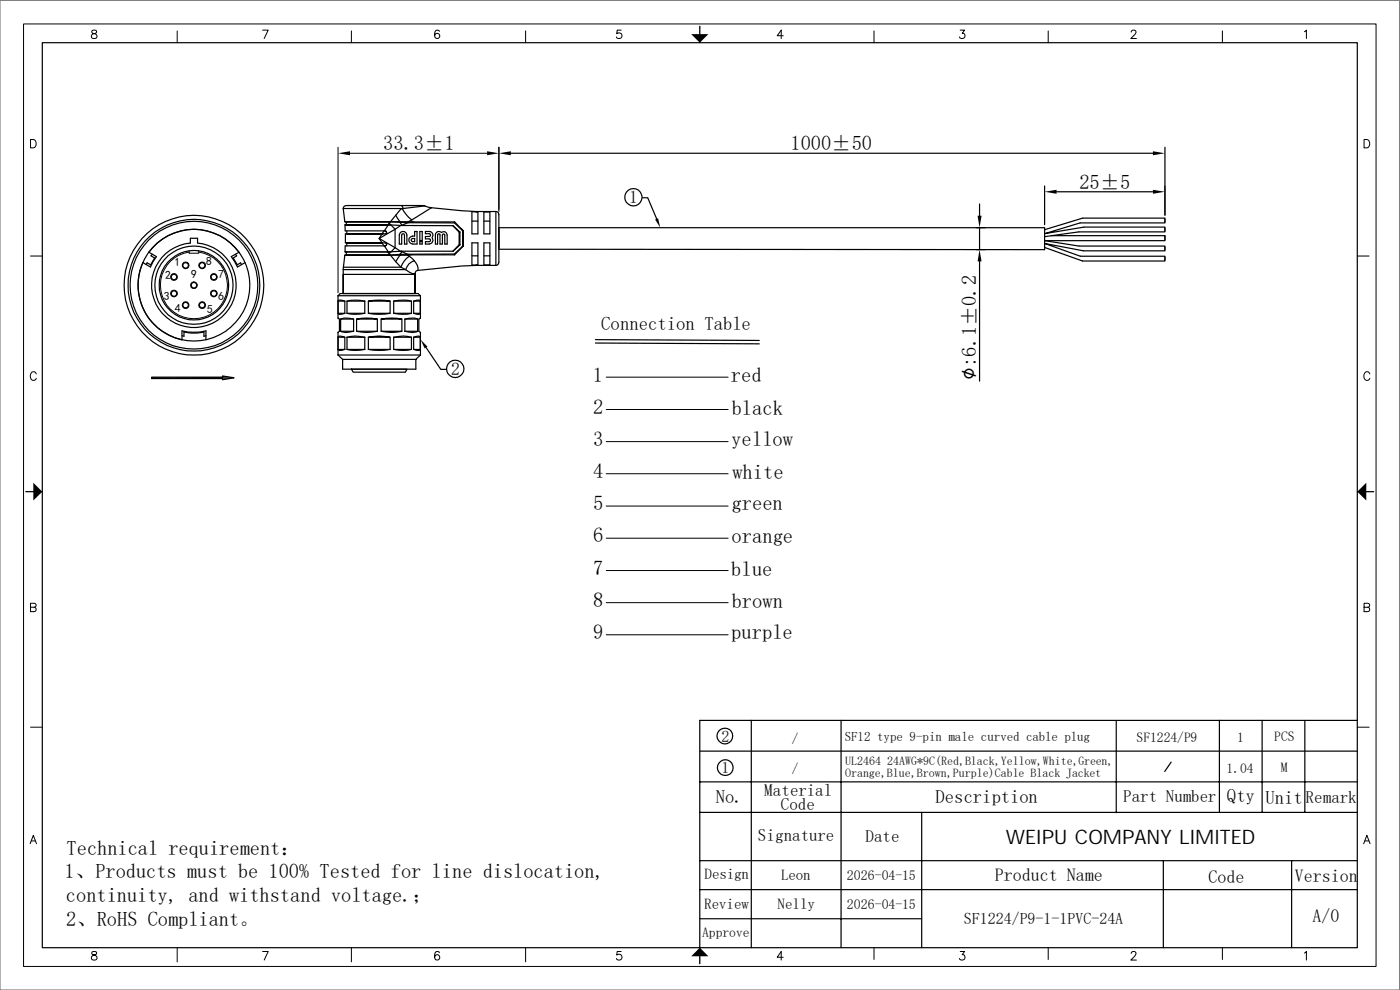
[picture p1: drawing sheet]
<svg xmlns="http://www.w3.org/2000/svg" width="297mm" height="210mm" viewBox="0 0 297 210" stroke-linecap="round" stroke-linejoin="round" font-family="sans-serif">
<path d="M0 .1h296.9v209.9h-296.9z" fill="none" stroke="#808080" stroke-width=".25"/>
<g fill="none" stroke="#000" stroke-width=".21">
<path d="M5 5.1h286.9v199.9h-286.9zM19.6 6.5a.36 .36 0 0 0 .1 .6 .64 .64 0 0 1 .7 .2 .64 .64 0 0 1 0 .8l-.6 .1a.51 .51 0 0 1-.4-.6 .51 .51 0 0 1 .5-.4l.3-.1a.36 .36 0 0 0 .2-.6zM37.6 6.6v2.5M55.7 6.4h1.2l-.9 1.8M74.5 6.6v2.5M93.2 6.6a.52 .52 0 0 0-.7-.1 1.02 1.02 0 0 0 .3 1.7 .55 .55 0 0 0 .5-.6 .55 .55 0 0 0-.5-.5 .55 .55 0 0 0-.6 .5M111.5 6.6v2.5M131.8 6.4h-.9v.8a.63 .63 0 0 1 .9-.1 .63 .63 0 0 1-.1 1 .63 .63 0 0 1-.9-.3M148.5 5.5v3.6M166.2 7.6h-1.3l.8-1.2v1.8M185.4 6.6v2.5M203.7 6.4h.9l-.5 .7a.59 .59 0 0 1 .5 .9 .59 .59 0 0 1-1.1-.2"/>
<path d="M222.4 6.6v2.5M240 6.8l.3-.4 .6 .2a.55 .55 0 0 1-.2 .7l-.8 .9h1.2M259.3 6.6v2.5M276.7 6.7l.5-.3v1.8M6.5 29.6h.6a.95 .95 0 0 1 .6 .9 .95 .95 0 0 1-.6 .9h-.6zM71.7 31.2v30.9M74.3 32.5h29M105.8 31.2v13.2M289.4 29.6h.6a.95 .95 0 0 1 .6 .9 .95 .95 0 0 1-.6 .9h-.6zM6.5 54.3h2.5M40.1 53.2v.5h2.1v-.5M40.1 53.5a7.1 7.1 0 0 0-4.9 10.8 7.1 7.1 0 0 0 11.9 0 7.1 7.1 0 0 0-4.9-10.8"/>
<path d="M105.8 48.3v4.5M288 54.3h2.4M7.7 79.3a.65 .65 0 0 0-.7-.4 .65 .65 0 0 0-.6 .7v.4a.65 .65 0 0 0 .6 .7 .65 .65 0 0 0 .7-.4M290.6 79.3a.65 .65 0 0 0-.7-.4 .65 .65 0 0 0-.6 .7v.4a.65 .65 0 0 0 .6 .7 .65 .65 0 0 0 .7-.4M47.2 80.1h2.5M47.2 80.2h2.5M128.6 86.9h25.9M128.6 80h25.9M128.6 93.7h25.9M5.5 104.3h3.5M7.2 104.3h.1M128.6 100.5h25.9"/>
<path d="M128.6 107.4h25.9M128.6 114.2h25.9M288 104.3h3.5M289.7 104.3h.1M7.2 128.8a.47 .47 0 0 1 .5 .5 .47 .47 0 0 1-.5 .5h-.7v-1.8h.7l.4 .1 .1 .4-.2 .2-1 .1M128.6 121h25.9M128.6 127.8h25.9M128.6 134.7h25.9M290.2 128.8a.47 .47 0 0 1 .4 .5 .47 .47 0 0 1-.4 .5h-.8v-1.8h.8l.3 .1 .1 .4-.2 .2-1 .1M6.5 154.3h2.5M288 154.3h2.4M6.4 179l.7-1.8 .6 1.8"/>
<path d="M6.6 178.4h.9M289.3 179l.7-1.8 .7 1.8M289.6 178.4h.8M19.6 201.9a.36 .36 0 0 0 .1 .6l.4 .1a.53 .53 0 0 1 .5 .5 .53 .53 0 0 1-.4 .6h-.4a.53 .53 0 0 1-.4-.6 .53 .53 0 0 1 .5-.5l.3-.1a.36 .36 0 0 0 .2-.6zM37.6 201v3M55.7 201.8h1.2l-.9 1.9M74.5 201v3M93.2 202.1a.52 .52 0 0 0-.7-.2 1.05 1.05 0 0 0 .3 1.8 .55 .55 0 0 0 .5-.6 .55 .55 0 0 0-.5-.5 .55 .55 0 0 0-.6 .5M111.5 201v3M131.8 201.8h-.9v.8a.64 .64 0 0 1 .9 0 .64 .64 0 0 1-.1 1 .64 .64 0 0 1-.9-.3M148.5 201v3.4M166.2 203.1h-1.3l.8-1.3v1.9"/>
<path d="M185.4 201v2.5M203.7 201.8h.9l-.5 .7a.6 .6 0 0 1 .5 1 .6 .6 0 0 1-1.1-.2M222.4 201v2.5M240 202.3l.3-.5 .6 .2a.61 .61 0 0 1-.2 .8l-.8 .9h1.2M259.3 201v2.5M276.7 202.2l.5-.4v1.9"/>
<circle cx="36.9" cy="58.8" r=".73"/>
<circle cx="39.4" cy="56.3" r=".71"/>
<circle cx="42.9" cy="56.3" r=".71"/>
<circle cx="45.4" cy="58.8" r=".73"/>
<circle cx="36.9" cy="62.3" r=".72"/>
<circle cx="39.4" cy="64.7" r=".72"/>
<circle cx="41.1" cy="60.5" r=".72"/>
<circle cx="42.9" cy="64.7" r=".72"/>
<circle cx="45.4" cy="62.3" r=".72"/>
</g>
<g fill="none" stroke="#000" stroke-width=".25">
<path d="M9 9.1h279v191.9h-279zM105.8 31.2v13.6M108.4 32.5h136.2M221.6 39.5v8.2M247.1 31.2v14.4M32.3 53.9l-.3 .4 .8 .4-.8 1.5-.8-.4-.2 .3M35.1 53.8a9.5 9.5 0 0 1 5.3-2.2v-1.1h1.5v1.1a9 9 0 0 1 7.7 11.9 9 9 0 0 1-13.4 4.5 9 9 0 0 1-1.1-14.2zM50 53.9l.2 .4-.7 .4 .8 1.5 .8-.4 .1 .3M52 55.7l-1.6 .9-1.3-2.2 1.6-.9a11.8 11.8 0 0 0-19.1 0l1.6 .9-1.3 2.2-1.6-.9a11.8 11.8 0 0 0 8.3 16.4v-1.9a11 11 0 0 0 5.1 0v1.9M72.8 44.2h12.7M72.8 44.2l.4 2.8M72.8 58.2h15.3z"/>
<path d="M72.8 57.2v5.1v-4.1M72.8 57.2h13.3M72.9 56.7l-.1 .5M72.9 56.7h12.1M73.2 54.1l-.3 2.6M73.2 47l.2 .1M73.2 47h9.6M73.2 54.1h13.3M73.4 54.1h-.2M73.4 47.1h9.3M73.4 47.1l.1 .6M73.5 53.5l-.1 .6"/>
<path d="M73.5 53.5h9.1M73.6 49v.6M81.1 51.6h-7.5v.6M81.1 49.6l-.7 1 .7 1M81.1 51.6l.3 .6M81.1 49.6h.1M81.4 49l-.3 .6M81.5 52.2l1.2 1.9M81.7 48.9v.1M81.7 49l.3 .3-.3 .3h-8.4v1.9h8.4l.3 .4-.3 .3M81.7 49l.3 .4M82 51.7l-.2 .5h-8.6v1.2"/>
<path d="M82.4 47.7l-.9 1.3M82.5 47.3l1.3 1.3M82.7 54.1h.1M82.7 47.1l2.1 .1M82.7 47.1l-.4 .6M82.8 54.1h-9.4M82.8 54.1l1.1 1.4M82.8 47l-.1 .1M82.8 47v.1M83.8 52.5l1.2 .8M83.8 52.5l-1.3 1.3M83.8 48.6l-3.4 2 3.4 1.9"/>
<path d="M83.8 48.6v3.9M83.9 45.7l-1.1 1.3M83.9 55.5l1.1 1.2M83.9 45.7l.9 1.3h-2M84.8 47.2h.1M84.8 54v.1M84.8 47v.2M84.8 54.1l-.9 1.4M84.8 54l-2 .1M84.8 47h1.8M84.8 47.2l.5 .6M84.8 54l.1 .1"/>
<path d="M84.9 47l-.1 .2M85 49.3a.8 .8 0 0 1 .8-.1 .8 .8 0 0 1 .5 .7v1.9h-.5v-1.9l-.3-.3-.3 .3v1.9h-.5v-1.9zM85 47.8l-1.2 .8M85 56.7l1.1 .5M85.1 43.6l.3 .2 .1 .4M85.2 53.3l-12 .1 .3 .1M85.2 47.8l-12-.1v1.3h8.5M85.2 47.8l10.9 .1 1.5 1.3M85.2 53.3l.1 .1M85.3 47.8h-.1M85.3 47.8h.1M85.3 53.3v.1"/>
<path d="M85.3 53.4l1.1 .5M85.3 47.8l1.2-.6 9.9 .1 1.5 1.4M85.3 53.4l-.5 .6M85.4 44.4l-.3-.2-1.2 1.5M85.4 44.4a7.1 7.1 0 0 0 2 2.3M85.5 44.2l-.1 .2M86.1 57.2a2.52 2.52 0 0 0 2 .8M86.1 57.2a2.8 2.8 0 0 1 1.8-1.9 2.47 2.47 0 0 1 .7 2.1M86.4 53.9l.9 .2M86.4 53.9l-1.6 .1M86.5 54.1l.3 .3M86.6 47l9.8 .1"/>
<path d="M86.8 54.4a4.9 4.9 0 0 0-1.8 2.3M86.8 54.4l1.1 .9M87.3 50.7l.7-.1v.7l-.7-.1-.1-.3zM87.4 46.7l-.8 .3M87.8 47.1l-1.3 .1h-1.7M88 49.1h.5v2.7h-1a.88 .88 0 0 1-.7-1.1 .88 .88 0 0 1 1.2-.6zM88.1 58v4.3v-4.1M88.6 57.4l-.4 .2-.1 .4M89.1 49.1h.5v1.9h-.5zM89.1 51.3h.5v.5h-.5zM90.1 43.7l1.4 .4M90.1 43.7l-16.7-.1-.5 .3-.1 .3"/>
<path d="M90.1 43.7l-4.6 .5M90.3 49.1h.8a.79 .79 0 0 1 .7 .5 .79 .79 0 0 1-.1 .8 .83 .83 0 0 1 .1 .9 .83 .83 0 0 1-.7 .5h-.8v-.5h.8l.3-.3-.3-.3h-.8v-.5h.8l.3-.3-.3-.3h-.8zM91.5 44.1l9.5 .8M91.5 44.1l-4.1 2.6M92.6 49.3a.77 .77 0 0 1 1 0 .73 .73 0 0 1 .8-.1 .73 .73 0 0 1 .5 .7v1.9h-.5v-1.9l-.3-.3-.2 .3v1.9h-.6v-2l-.2-.2-.3 .2v2h-.4v-2zM96.1 47.9l1.3 1.3M96.4 53.9h-10M96.4 53.9v.2M96.4 47.1l1.8 1.8v3.4l-1.8 1.8M96.4 54.1h-9.9M96.4 47.1v.2M97.4 51.9h.2"/>
<path d="M97.4 49.2h.2M97.4 51.9l-1.3 1.4M97.4 49.2v2.7M97.6 51.9l-1.5 1.4h-10.9M97.6 49.2v2.7M97.9 48.7l.3 .3M97.9 52.5l-1.5 1.4M97.9 52.5h.1M98 48.6l-.1 .1M98.2 52.2l-.3 .3M100.1 46.9h1.3M100.1 54.3h1.3"/>
<path d="M100.1 44.9l1.3 .1v4.6h-1.3zM100.1 51.5h1.3v4.7h-1.3zM101 44.9h4.2M101 56.3l-3 .1-9.4 1M101 56.3h4.2M101 44.9v.1M101 56.2v.1M102.7 46.9h1.2M102.7 54.3h1.2M102.7 45h1.2v4.6h-1.2zM102.7 51.5h1.2v4.7h-1.2zM105.2 44.9l.3 .1 .3 .5v10.2l-.3 .5-.3 .1"/>
<path d="M105.2 44.9v11.4M105.8 48.3h115.8v4.7l-115.8-.1M136.3 42h1.1l1.9 4.4M207.1 53h1.9M207.8 43.3v2.5M207.8 48.3v4.7M207.8 55.5v25.4M221.6 48.7l8.1-2.4h17.4v1h-17.9l-7.6 2.3 8.4-1.4h17.1v1h-18.2l-7.3 1M223 50h24.1v1.1h-25.5l7.3 1.1h18.2v1h-17.2l-8.3-1.6 7.6 2.8h17.9v1h-17.4l-8.1-2.9M224.2 40.7h20.4M247.1 46.5v.6M247.1 48.4v.6"/>
<path d="M247.1 50v.9M247.1 52.4v.6M247.1 54.6v.6M38.6 71.2l.4 .1v-.9l1.4 .3h1.5l1.4-.3v.9l.4-.1M47.2 79.8l2.5 .3-2.5 .5zM71.7 74.1h1.5a1.16 1.16 0 0 1-1.5 0zM71.7 66.5h1.5a1.16 1.16 0 0 1-1.5 0zM71.7 70.5v4.8M71.7 75.3h17.5M71.7 62.7v4.8l.3 .2v2.6l-.3 .2M71.7 75.3l1 .9M71.7 62.7l.5-.4h16.5l.5 .4"/>
<path d="M71.7 62.7h17.5M71.8 71.4l.3-.1 1.1 .2h-1.5zM71.8 63.8l.5-.1 .9 .2zM72.3 67.7l.8-.2 1.9 .2M72.3 70.3l.5 .1a3.9 3.9 0 0 0 2.2-.1M72.3 67.7v2.6M72.3 70.3h2.7M72.3 67.7h2.7M72.7 76.2h15.5M72.7 76.2v2.1h15.5v-2.1M73.2 63.9v2.6M73.2 71.5v2.6"/>
<path d="M73.6 71.5a7 7 0 0 1 3.8 0M73.6 74.1a8.4 8.4 0 0 0 3.8 0M73.6 63.9a8.4 8.4 0 0 1 3.8 0M73.6 66.5a8.4 8.4 0 0 0 3.8 0M73.6 63.9v2.6M73.6 71.5v2.6M73.6 74.1h3.8M73.6 71.5h3.8M73.6 66.5h3.8M73.6 63.9h3.8M74.5 78.3h11.9l-.4 .7h-11.1zM74.5 78.3h.1"/>
<path d="M75 67.7v2.6M75.6 67.7a11.5 11.5 0 0 1 4.5 0zM75.6 70.3a9.7 9.7 0 0 0 4.5 0M75.6 67.7v2.6M75.6 70.3h4.5M77.4 63.9v2.6M77.4 71.5v2.6M78.1 63.9a12.7 12.7 0 0 1 4.7 0zM78.1 66.5h4.7a12.7 12.7 0 0 1-4.7 0zM78.1 71.5a10.6 10.6 0 0 1 4.7 0zM78.1 74.1a12.7 12.7 0 0 0 4.7 0M78.1 63.9v2.6"/>
<path d="M78.1 71.5v2.6M78.1 74.1h4.7M80.1 67.7v2.6M80.9 67.7a11.5 11.5 0 0 1 4.4 0zM80.9 70.3h4.4a9.7 9.7 0 0 1-4.4 0zM80.9 67.7v2.6M82.8 63.9v2.6M82.8 71.5v2.6M83.5 71.5a7 7 0 0 1 3.8 0M83.5 74.1a8.4 8.4 0 0 0 3.8 0M83.5 63.9a8.4 8.4 0 0 1 3.8 0M83.5 66.5a8.4 8.4 0 0 0 3.8 0"/>
<path d="M83.5 63.9v2.6M83.5 71.5v2.6M83.5 74.1h3.8M83.5 71.5h3.8M83.5 66.5h3.8M83.5 63.9h3.8M85.3 67.7v2.6M85.9 67.7l1.6-.2 1.1 .2M85.9 70.3a3.7 3.7 0 0 0 2.7 0M85.9 67.7v2.6M85.9 70.3h2.7M85.9 67.7h2.7"/>
<path d="M87.3 63.9v2.6M87.3 71.5v2.6M87.8 66.5a1.07 1.07 0 0 0 1.4 0M87.8 74.1a1.07 1.07 0 0 0 1.4 0M87.8 63.9v2.6M87.8 71.5v2.6M87.8 63.9a1.07 1.07 0 0 1 1.4 0M87.8 71.5l1-.2 .4 .2M87.8 74.1h1.4M87.8 71.5h1.4M87.8 66.5h1.4M87.8 63.9h1.4"/>
<path d="M88.6 67.7v2.6M89.2 63.9v2.6M89.2 71.5v2.6M89.2 70.5v4.8M89.2 62.7v4.8l-.3 .2v2.6l.3 .2M89.2 75.3l-1 .9M90.4 73.7l3.1 4.7h1.2M126.3 72.1l34.8 .1M126.3 72.8l34.8 .1M47.2 80h-15v.3h15M148.5 159.3h139.5M159.4 152.8v48.2"/>
<path d="M178.4 152.8v48.2M236.8 152.9v19.5M258.7 152.8v19.5M267.8 152.8v19.5M276.8 152.8v19.5M288 152.8h-139.5v48.2M148.5 172.3h139.5M148.5 165.9h139.5M195.5 172.3v28.7M248.5 161.7l-1.4 2M148.5 194.9h47M148.5 182.6h139.5"/>
<path d="M148.5 188.7h139.5M246.8 182.6v18.4M274 182.6v18.4"/>
<circle cx="36.9" cy="58.8" r=".59"/>
<circle cx="39.4" cy="56.3" r=".59"/>
<circle cx="42.9" cy="56.3" r=".59"/>
<circle cx="45.4" cy="58.8" r=".59"/>
<circle cx="134.4" cy="41.8" r="1.83"/>
<circle cx="36.9" cy="62.3" r=".59"/>
<circle cx="39.4" cy="64.7" r=".59"/>
<circle cx="41.1" cy="60.5" r="14.8"/>
<circle cx="41.1" cy="60.5" r=".6"/>
<circle cx="41.1" cy="60.5" r="7.4"/>
<circle cx="41.1" cy="60.5" r="11.9"/>
<circle cx="41.1" cy="60.5" r="13.6"/>
<circle cx="41.1" cy="60.5" r="8.3"/>
<circle cx="41.2" cy="60.5" r="14"/>
<circle cx="42.9" cy="64.7" r=".59"/>
<circle cx="45.4" cy="62.3" r=".59"/>
<circle cx="96.6" cy="78.2" r="1.83"/>
<circle cx="153.8" cy="156.1" r="1.66"/>
<circle cx="153.9" cy="162.8" r="1.67"/>
</g>
<g fill="#000">
<path d="M146.6 7.2h3.7l-1.8 1.9zM148.4 5.5l.1 1.7h-.1zM148.4 5.5h.1v1.7zM71.7 32.5l2.6-.4v.8zM103.3 32.1l2.5 .4-2.5 .4zM105.8 32.5l2.6-.4v.8zM244.6 32.1l2.5 .4-2.5 .4zM139 46.6l.6-.3 .5 2zM207.4 45.8h.8l-.4 2.5zM207.8 53l.4 2.5h-.8zM221.6 40.7l2.6-.4v.8zM244.6 40.3l2.5 .4-2.5 .4z"/>
<path d="M47.2 79.8l1.6 .2h-1.6zM89.2 72.1l1.5 1.4-.6 .4zM47.2 80.3h1.6l-1.6 .3zM47.2 80.1l1.6 .2h-1.6zM5.5 104.2h1.6l-1.6 .2zM5.5 104.4l1.6-.2v.2zM7.1 102.4l1.9 1.9-1.9 1.9zM288 104.3l1.9-1.9v3.8zM289.9 104.4l1.6-.2v.2zM289.9 104.2h1.6l-1.6 .2zM148.5 201l1.8 1.9h-3.7zM148.4 202.9l.1 1.7h-.1z"/>
<path d="M148.4 202.9h.1v1.7z"/>
</g>
<path d="M32.2 80.2h15" fill="none" stroke="#000" stroke-width=".3"/>
<text font-size="4.7" x="207.1" y="80.5" transform="rotate(-90 207.1 80.5)">∅:6.1±0.2</text>
<g font-size="4.4">
<text x="125.8" y="81.1">1</text>
<text x="155.1" y="80.9">red</text>
<text x="125.9" y="87.8">2</text>
<text x="155.2" y="88.1">black</text>
<text x="125.8" y="94.6">3</text>
<text x="155.1" y="94.6">yellow</text>
<text x="125.8" y="101.4">4</text>
<text x="155.4" y="101.5">white</text>
<text x="125.8" y="108.2">5</text>
<text x="155.2" y="108.3">green</text>
<text x="125.8" y="115.1">6</text>
<text x="155.2" y="115.1">orange</text>
<text x="125.8" y="121.9">7</text>
<text x="155.1" y="122.3">blue</text>
<text x="125.9" y="128.7">8</text>
<text x="155.2" y="129.1">brown</text>
<text x="125.9" y="135.6">9</text>
<text x="155.1" y="135.6">purple</text>
</g>
<g font-size="4.3">
<text x="81.3" y="31.8">33.3±1</text>
<text x="167.7" y="31.8">1000±50</text>
<text x="229" y="40">25±5</text>
<text x="14.1" y="181.3">Technical requirement：</text>
<text x="13.7" y="186.4">1、Products must be 100% Tested for line dislocation,</text>
<text x="14" y="191.4">continuity, and withstand voltage.；</text>
<text x="14" y="196.4">2、RoHS Compliant。</text>
</g>
<text font-size="4.2" x="213.4" y="179">WEIPU COMPANY LIMITED</text>
<text font-size="4" x="127.6" y="70.1">Connection Table</text>
<g font-size="3.9">
<text x="151.9" y="170.4">No.</text>
<text x="198.5" y="170.3">Description</text>
<text x="260.3" y="170.2">Qty</text>
<text x="268.5" y="170.5">Unit</text>
</g>
<g font-size="3.8">
<text x="211.1" y="187">Product Name</text>
<text x="256.4" y="187.3">Code</text>
<text x="274.7" y="187.2">Version</text>
<text x="278.5" y="195.6">A/0</text>
</g>
<g font-size="3.7">
<text x="133.5" y="43.1">1</text>
<text x="95.7" y="79.5">2</text>
</g>
<g font-size="3.6">
<text x="162.1" y="168.9">Material</text>
<text x="165.6" y="171.9">Code</text>
<text x="238.2" y="170.2">Part Number</text>
<text x="277" y="170.3">Remark</text>
<text x="160.8" y="178.4">Signature</text>
<text x="183.6" y="178.6">Date</text>
</g>
<g font-size="3.4">
<text x="153" y="157.3">2</text>
<text x="153.1" y="164">1</text>
<text x="204.5" y="195.9">SF1224/P9-1-1PVC-24A</text>
</g>
<g font-size="3.2">
<text x="149.4" y="186.6">Design</text>
<text x="165.7" y="186.8">Leon</text>
<text x="149.4" y="192.9">Review</text>
<text x="164.9" y="192.7">Nelly</text>
</g>
<g font-size="2.9">
<text x="168" y="157.5">/</text>
<text x="241.1" y="157.4">SF1224/P9</text>
<text x="262.5" y="157.4">1</text>
<text x="270.3" y="157.2">PCS</text>
<text x="168" y="164">/</text>
<text x="260.2" y="163.9">1.04</text>
<text x="271.7" y="163.7">M</text>
<text x="179.7" y="186.7">2026-04-15</text>
<text x="179.7" y="192.8">2026-04-15</text>
<text x="149" y="198.7">Approve</text>
</g>
<text font-size="2.8" x="179.2" y="157.1">SF12 type 9-pin male curved cable plug</text>
<g font-size="2.5">
<text x="35" y="59.2">2</text>
<text x="37" y="56.4">1</text>
<text x="40.6" y="59.1">9</text>
<text x="43.7" y="56.2">8</text>
<text x="46.3" y="59.1">7</text>
<text x="34.8" y="63.6">3</text>
<text x="46.3" y="63.6">6</text>
<text x="37.1" y="66.3">4</text>
<text x="44" y="66.4">5</text>
<text x="179.3" y="164.9">Orange,Blue,Brown,Purple)Cable Black Jacket</text>
<text x="179.3" y="162.3">UL2464 24AWG*9C(Red,Black,Yellow,White,Green,</text>
</g>
</svg>
